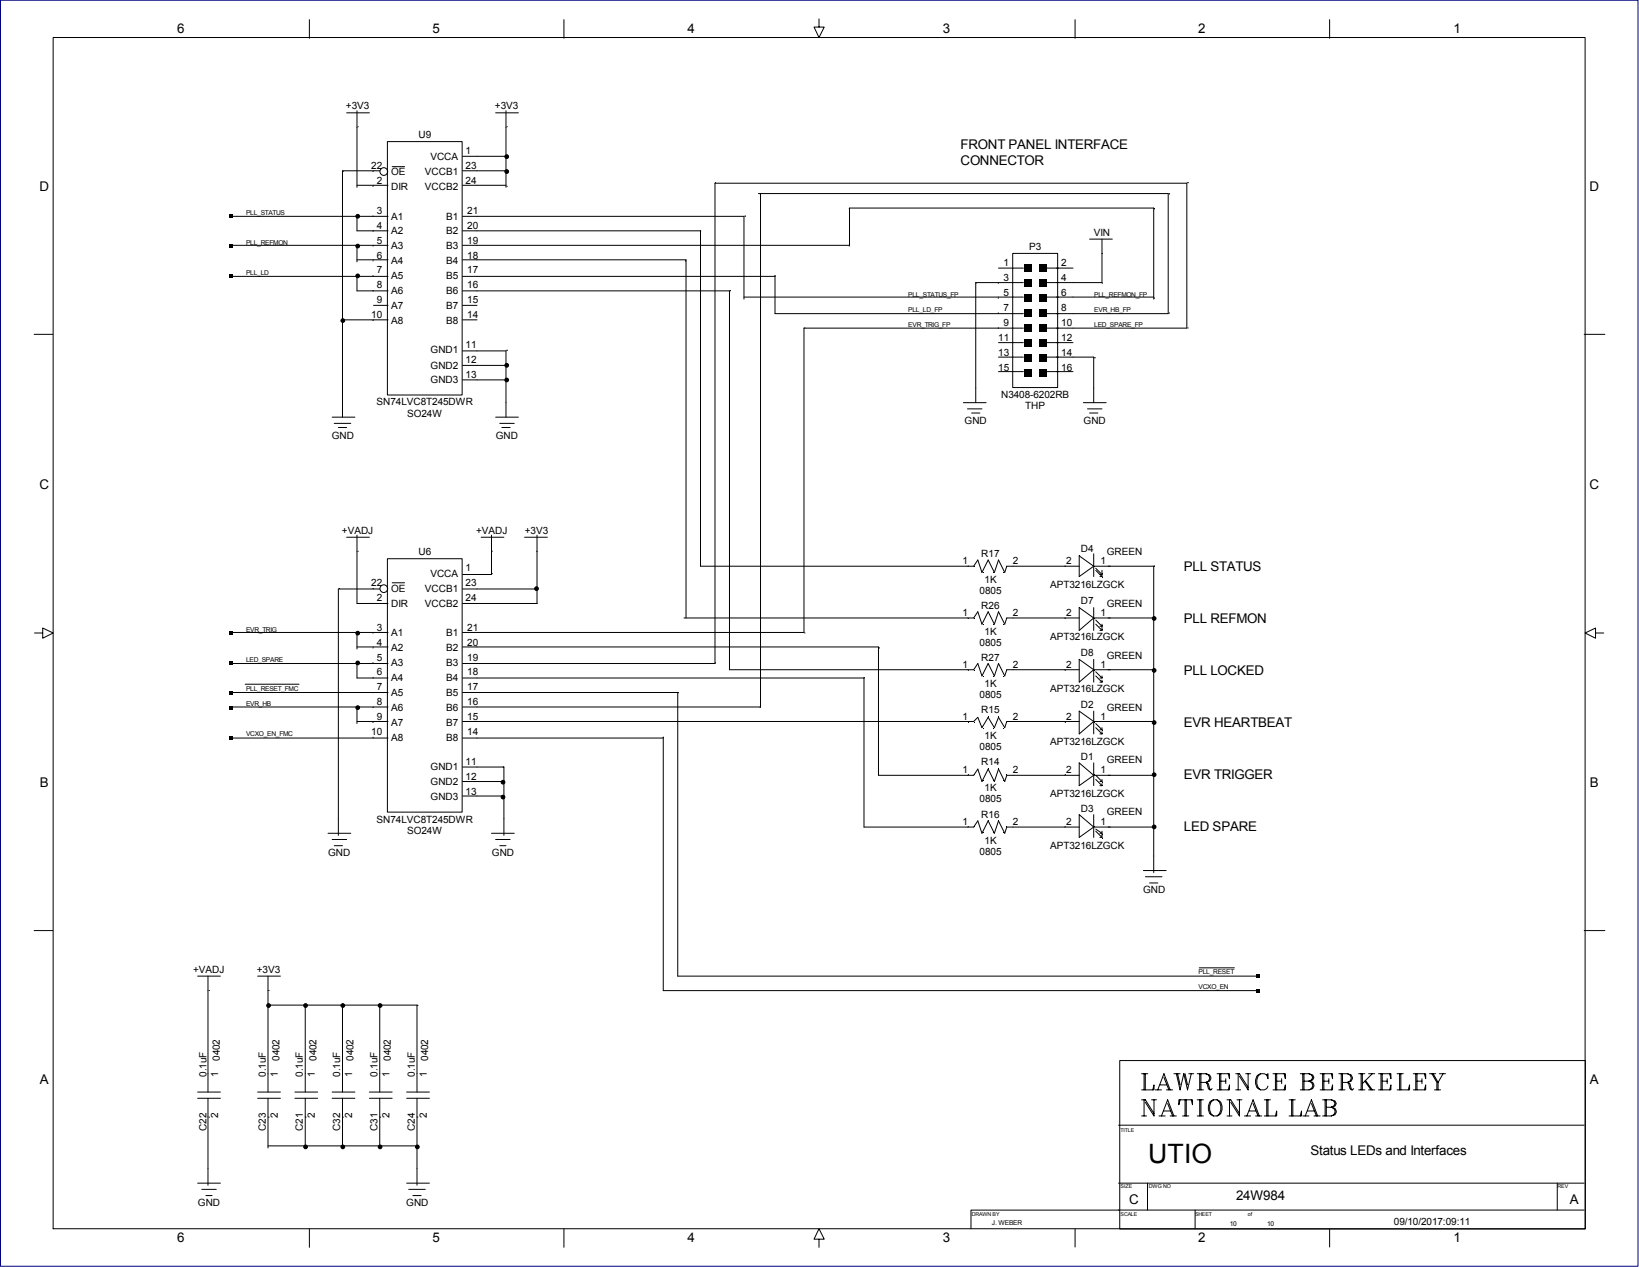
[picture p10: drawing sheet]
<svg xmlns="http://www.w3.org/2000/svg" width="279mm" height="216mm" viewBox="0 0 279 216" stroke-linecap="round" stroke-linejoin="round" font-family="sans-serif">
<path d="M.1 0h279.1v215.8h-279.1z" fill="none" stroke="#000080" stroke-width=".17"/>
<g fill="none" stroke="#000" stroke-width=".17">
<path d="M9.1 6.4h261.1v203h-261.1zM52.7 3.4v3.1M59.1 19.2h3.9M60.9 18.9v13M84.5 19.2h3.9M86.3 18.9v13M96.1 3.4v3.1M139.6 3.2v1.4h.9l-.9 1.8-.8-1.8h.8M183.3 3.4v3.1M226.7 3.4v3.1M39.3 36.9h26.8M60.9 36.9v2.4h5.2"/>
<path d="M60.9 31.6h5.2M64.7 29.1h-6.3v42M66 24.1h12.8v43.2h-12.8zM66.9 28.4h2.1M78.8 36.9h48v14.1M78.8 39.3h40.6v57.2h46.6l.7-1.1 .7 2.1 1.1-2.1 1 2.1 .7-2.1 1.1 2.1 .3-1h12.4M78.8 31.6h7.5M78.8 29.1h7.5M78.8 26.6h7.5M129.3 33h69.8v20.4h-20.8M129.6 33v87.5h-50.8M5.8 57h3.2"/>
<path d="M39.3 41.8h26.8M39.3 47.1h26.8M58.4 54.5h7.7M60.9 44.3h5.2M60.9 47.1v2.5h5.2M60.9 41.8v2.8M63.7 52h2.4M78.8 41.8h66v-6.3h51.9v15.5M78.8 44.3h38.1v61M78.8 47.1h53.3v6.3h42.3M78.8 49.6h45.6v64.5h41.6l.7-1 .7 2.1 1.1-2.1 1 2.1 .7-2.1 1.1 2.1 .3-1.1h12.4M78.8 52h2.5"/>
<path d="M78.8 54.5h2.5M78.8 59.8h7.5v11.3M126.8 50.6h47.6M170.2 45.7h4.2M170.2 58.4h4.2M172.6 43.2h7.7v22.8h-7.7zM174.4 48.2h-8.1v20.4M174.4 55.9h-37.3v51.9h-58.3M178.3 45.7h4.6M178.3 50.6h18.4M178.3 55.9h24v-24.7h-80.4v81.9h-43.1M178.3 58.4h4.6"/>
<path d="M185.7 40.7h3.9M187.9 40.7v7.5h-9.6M270.1 57h3.5M56.6 71.1h3.9M57 72.1h2.8M57.7 72.8h1.4M78.8 62.3h7.5M78.8 64.7h7.5M84.5 71.1h3.9M85.2 72.1h2.5M85.5 72.8h1.5M164.2 68.6h3.9"/>
<path d="M164.9 69.7h2.5M165.6 70.4h1.4M170.2 60.9h4.2M170.2 63.3h4.2M178.3 60.9h8.1v7.7M178.3 63.3h4.6M184.7 68.6h3.9M185.4 69.7h2.5M185.7 70.4h1.4M59.1 91.5h3.9M60.9 91.2v11.6h5.2M66 95.2h12.8v43.2h-12.8z"/>
<path d="M66.9 99.3h2.1M82 91.5h3.9M83.8 91.2v6.7h-5M89.4 91.5h3.9M91.5 91.2v11.6h-12.7M184 94.7l2.4 1.8-2.4 1.7zM186.4 94.4v3.8M186.4 96.5h10.3v52.2M186.8 96.8l1.1 1.1h-.4M186.8 97.2l1.1 1M187.5 98.2h.4M187.9 97.2v1"/>
<path d="M5.9 107.9h1.4v-.9l1.8 .9-1.8 .9v-.9M39.3 107.8h26.8M39.3 113.1h26.8M39.3 118h26.8M41.8 116.6h9.2M60.9 107.8v2.8M60.9 113.1v2.4h5.2M60.9 110.2h5.2M64.7 100.4h-7v41.9M78.8 110.2h71v21.9h16.2l.7-1 .7 2.1 1.1-2.1 1 2.1 .7-2.1 1.1 2.1 .3-1.1h12.4M78.8 115.5h68.5v25.4h18.7l.7-1 .7 2.1 1.1-2.1 1 2.1 .7-2.1 1.1 2.1 .3-1.1h12.4M78.8 118h36.7v48.3h99.2"/>
<path d="M78.8 100.4h12.7M116.6 105.3h49.4l.7-1.1 .7 2.2 1.1-2.2 1 2.2 .7-2.2 1.1 2.2 .3-1.1h12.4M184 103.5l2.4 1.8-2.4 2.1zM184 112.4l2.4 1.7-2.4 2.1zM186.4 103.5v3.9M186.4 112.4v3.8M186.4 105.3h10.3M186.4 114.1h10.3M186.8 106.4l1.1 1M186.8 105.7l1.1 1h-.4M186.8 115.2l1.1 1M186.8 114.5l1.1 1"/>
<path d="M187.5 115.5h.4M187.5 107.4h.4M187.5 116.2h.4M187.9 106.4v1M187.9 115.2v.3M187.9 115.9v.3M272 107.9v-.9l-1.8 .9 1.8 .9v-.9h1.4M39.3 120.5h26.8M39.3 125.8h26.8M60.9 120.5v2.8M60.9 122.9h5.2M78.8 122.9h87.2l.7-.7 .7 1.8 1.1-1.8 1 1.8 .7-1.8 1.1 1.8 .3-1.1h12.4"/>
<path d="M78.8 125.8h34.3v43h101.6M78.8 130.7h7.1v11.6M78.8 133.2h7.1M78.8 135.6h7.1M184 121.2l2.4 1.7-2.4 2.2zM184 130l2.4 2.1-2.4 1.8zM184 138.8l2.4 2.1-2.4 1.8zM186.4 121.2v3.9M186.4 130v3.9M186.4 138.8v3.9M186.4 122.9h10.3M186.4 132.1h10.3"/>
<path d="M186.8 124l1.1 1.1M186.8 123.3l1.1 1.1M186.8 132.8l1.1 1.1M186.8 132.1l1.1 1.1M187.5 133.2h.4M187.5 125.1h.4M187.5 124.4h.4M187.5 133.9h.4M187.9 124v.4M187.9 124.7v.4M187.9 132.8v.4M187.9 133.5v.4"/>
<path d="M5.8 158.6h3.2M55.9 142h3.9M56.6 143.1h2.5M57 144.1h1.4M83.8 142h3.9M84.5 143.1h2.5M85.2 144.1h1.1M186.4 140.9h10.3M186.8 141.3l1.1 .7h-.4M186.8 141.6l1.1 1.1M187.5 142.7h.4M187.9 141.6v1.1"/>
<path d="M194.9 148.3h3.9M195.3 149.4h2.8M196 150.5h1.4M270.1 158.6h3.5M33.7 166.3h3.9M35.5 166.3v19.8M43.9 166.3h3.9M45.7 166.3v19.8M45.7 171.3h25.4v14.8M52 171.3v14.8M58.4 171.3v14.8M64.7 171.3v14.8"/>
<path d="M204.4 164.9h6M33.7 187.1h3.9M33.7 186.1h3.9M35.5 187.1v14.9M43.9 187.1h3.9M43.9 186.1h3.9M45.7 187.1v8.5M45.7 195.3h25.4M50.3 187.1h3.9M50.3 186.1h3.9M52 187.1v8.5M56.6 187.1h3.9"/>
<path d="M56.6 186.1h3.9M58.4 187.1v8.5M63 187.1h3.9M63 186.1h3.9M64.7 187.1v8.5M69.3 187.1h3.9M69.3 186.1h3.9M71.1 187.1v14.9M190.7 191.7h79.4M190.9 180.7h79.4v28.7h-79.4zM194.6 185.7h2.1v-.8l-.2 .8M194.6 183h1.1"/>
<path d="M194.6 190.2h.9M194.6 187.4h.6l1.5 2.3M195 183v2.7M195 187.4v2.8M195.2 183v2.7M196.3 187.4h.8M196.7 187.4v2.8l-1.5-2.4M196.9 185.7h1.1M197.4 185.7l1-2.7 1.1 2.7M197.6 190.2h1M197.8 184.9h1M198 190.2l1.1-2.8 1 2.8"/>
<path d="M198.4 183.6l.9 2.1M198.4 189.3h1.1M198.8 185.7h1.1M199.1 188l.8 2.2M199.5 190.2h1M200.1 183h1.1M200.5 183l.7 2.7 .6-2.7 .6 2.7 .7-2.7M200.7 183l.5 1.9M201.2 187.4l-.2 .9v-.9h2.3v.9l-.2-.9M201.6 190.2h1M202 183l.4 1.9M202 187.4v2.8"/>
<path d="M202.2 187.4v2.8M202.6 183h.9M204.1 183h1.5l.6 .2 .2 .4-.2 .6-.6 .2h-.9M204.1 185.7h1M204.1 190.2h1M204.1 187.4h1M204.5 183v2.7M204.5 187.4v2.8M204.7 183v2.7M204.7 187.4v2.8M205.6 184.4l.4 .3 .2 .8 .2 .2M205.6 184.4l.2 .3 .2 .8 .2 .2h.2l.2-.2"/>
<path d="M205.6 183l.4 .2 .2 .4-.2 .6-.4 .2M206.4 187.6a1.25 1.25 0 0 1 1.5 0 1.25 1.25 0 0 1 .4 1.5 1.17 1.17 0 0 1-1.1 1.1 1.17 1.17 0 0 1-1.2-1.1v-.6l.2-.7zM206.8 187.4a1.76 1.76 0 0 0 0 2.8M207.5 185.7h2.1v-.8l-.2 .8M207.5 183h2.1v.8l-.2-.8M207.5 187.4a1.76 1.76 0 0 1 0 2.8M207.9 183v2.7M208.1 184.2h.9M208.1 183v2.7M209 183.8v.9M209.2 190.2h.8M209.2 187.4h.6l1.5 2.3"/>
<path d="M209.6 187.4v2.8M210.7 183h.6l1.5 2.3M210.7 185.7h.8M210.9 187.4h.8M211.1 183v2.7M211.3 187.4v2.8l-1.5-2.4M212.1 190.2h1.1M212.3 183h.9M212.6 190.2l1-2.8 1.1 2.8M212.8 183v2.7l-1.5-2.3M213 189.3h1M213.6 188l.9 2.2"/>
<path d="M214 190.2h1.1M214.9 183a1.76 1.76 0 0 0 0 2.7M215.5 190.2h2.1v-.9l-.2 .9M215.5 187.4h1.1M215.9 183.2l.3-.2v.8l-.3-.6a1.25 1.25 0 0 0-1.5 0 1.25 1.25 0 0 0-.4 1.5 1.17 1.17 0 0 0 .7 1 1.17 1.17 0 0 0 1.2-.2l.3-.4M215.9 187.4v2.8M216.2 187.4v2.8M217 185.7h2.1v-.8l-.2 .8M217 183h2.1v.8l-.2-.8M217.4 183v2.7M217.6 184.2h.9M217.6 183v2.7"/>
<path d="M218.5 183.8v.9M219.8 190.2h2.1v-.9l-.2 .9M219.8 187.4h1M220.2 187.4v2.8M220.4 187.4v2.8M221.7 183h1.4l.7 .2 .2 .4-.2 .4-.7 .2M222.1 183v2.7M222.1 190.2h1M222.3 184.2h.8l.7 .2 .2 .7-.2 .4-.7 .2h-1.4M222.3 183v2.7M222.5 190.2l1.1-2.8 1 2.8M222.9 189.3h1.1"/>
<path d="M223.1 184.2l.5 .2 .2 .5-.2 .6-.5 .2M223.1 183l.5 .2 .2 .4-.2 .4-.5 .2M223.6 188l.8 2.2M224 190.2h1M225 185.7h2.2v-.8l-.3 .8M225 183h2.2v.8l-.3-.8M225.5 187.4h1.4l.7 .2 .2 .4-.2 .5-.7 .2M225.5 183v2.7M225.7 184.2h.8M225.7 183v2.7M225.9 187.4v2.8M226.1 188.7h.8l.7 .2 .2 .6-.2 .4-.7 .3h-1.4"/>
<path d="M226.1 187.4v2.8M226.5 183.8v.9M226.9 188.7l.5 .2 .2 .4-.2 .6-.5 .3M226.9 187.4l.5 .2 .2 .4-.2 .5-.5 .2M228.2 183h1.5l.6 .2 .2 .4-.2 .6-.6 .2h-.8M228.2 185.7h1.1M228.6 183v2.7M228.9 183v2.7M229.7 184.4l.4 .3 .2 .8 .2 .2M229.7 184.4l.2 .3 .2 .8 .2 .2h.2l.3-.2M229.7 183l.4 .2 .2 .4-.2 .6-.4 .2M231.6 183h1.1"/>
<path d="M231.6 185.7h1.1M232 183v2.7M232.2 183v2.7M232.7 184.2l1 1.5M232.9 184.2l1 1.5M233.3 183h1.1M233.3 185.7h1.1M233.9 183l-1.7 1.7M235 185.7h2.1v-.8l-.2 .8M235 183h2.1v.8l-.2-.8M235.4 183v2.7M235.6 184.2h.9"/>
<path d="M235.6 183v2.7M236.5 183.8v.9M238.2 185.7h2.1v-.8l-.2 .8M238.2 183h1M238.6 183v2.7M238.8 183v2.7M240.9 185.7h2.1v-.8l-.2 .8M240.9 183h2.1v.8l-.2-.8M241.3 183v2.7M241.6 184.2h.8M241.6 183v2.7M242.4 183.8v.9"/>
<path d="M243.7 183h1M244.1 183l.8 1.4v1.3M244.3 183l.9 1.4M244.5 185.7h1.1M245.4 183h1M246 183l-.8 1.4v1.3M33.7 201.6h3.9M34.4 202.7h2.5M35.1 203.7h1.1M52.7 209.4v3.1M69.3 201.6h3.9M69.7 202.7h2.8"/>
<path d="M70.4 203.7h1.4M96.1 209.4v3.1M139.6 211.2h.9l-.9-1.8-.8 1.8h.8v1.4M183.3 209.4v3.1M190.7 201.6h79.4M190.7 206.2h79.4M190.9 206.2h-25.4v3.2M195.6 201.6v4.6M203.7 206.2v3.2M226.7 209.4v3.1M265.5 201.6v4.6"/>
<circle cx="61" cy="36.9" r=".32"/>
<circle cx="65.4" cy="29.2" r=".66"/>
<circle cx="86.4" cy="26.7" r=".32"/>
<circle cx="86.4" cy="29.2" r=".32"/>
<circle cx="58.4" cy="54.6" r=".32"/>
<circle cx="61" cy="47" r=".32"/>
<circle cx="61" cy="41.9" r=".32"/>
<circle cx="86.4" cy="62.3" r=".32"/>
<circle cx="86.4" cy="64.7" r=".32"/>
<circle cx="61" cy="107.9" r=".32"/>
<circle cx="61" cy="113" r=".32"/>
<circle cx="65.4" cy="100.3" r=".66"/>
<circle cx="91.5" cy="100.3" r=".32"/>
<circle cx="196.7" cy="114.2" r=".32"/>
<circle cx="196.7" cy="105.4" r=".32"/>
<circle cx="61" cy="120.6" r=".32"/>
<circle cx="85.7" cy="135.8" r=".32"/>
<circle cx="85.7" cy="133.3" r=".32"/>
<circle cx="196.7" cy="123.1" r=".32"/>
<circle cx="196.7" cy="132" r=".32"/>
<circle cx="196.7" cy="140.9" r=".32"/>
<circle cx="45.8" cy="171.3" r=".32"/>
<circle cx="52.1" cy="171.3" r=".32"/>
<circle cx="58.4" cy="171.3" r=".32"/>
<circle cx="64.8" cy="171.3" r=".32"/>
<circle cx="52.1" cy="195.4" r=".32"/>
<circle cx="58.4" cy="195.4" r=".32"/>
<circle cx="64.8" cy="195.4" r=".32"/>
<circle cx="71.1" cy="195.4" r=".32"/>
</g>
<g fill="#000">
<circle cx="61" cy="36.9" r=".33"/>
<circle cx="86.4" cy="26.7" r=".33"/>
<circle cx="86.4" cy="29.2" r=".33"/>
<circle cx="58.4" cy="54.6" r=".33"/>
<circle cx="61" cy="47" r=".33"/>
<circle cx="61" cy="41.9" r=".33"/>
<circle cx="86.4" cy="64.7" r=".33"/>
<circle cx="86.4" cy="62.3" r=".33"/>
<circle cx="61" cy="113" r=".33"/>
<circle cx="61" cy="107.9" r=".33"/>
<circle cx="91.5" cy="100.3" r=".33"/>
<circle cx="196.7" cy="105.4" r=".33"/>
<circle cx="196.7" cy="114.2" r=".33"/>
<circle cx="61" cy="120.6" r=".33"/>
<circle cx="85.7" cy="133.3" r=".33"/>
<circle cx="85.7" cy="135.8" r=".33"/>
<circle cx="196.7" cy="123.1" r=".33"/>
<circle cx="196.7" cy="132" r=".33"/>
<circle cx="196.7" cy="140.9" r=".33"/>
<circle cx="45.8" cy="171.3" r=".33"/>
<circle cx="52.1" cy="171.3" r=".33"/>
<circle cx="58.4" cy="171.3" r=".33"/>
<circle cx="64.8" cy="171.3" r=".33"/>
<circle cx="52.1" cy="195.4" r=".33"/>
<circle cx="58.4" cy="195.4" r=".33"/>
<circle cx="64.8" cy="195.4" r=".33"/>
<circle cx="71.1" cy="195.4" r=".33"/>
</g>
<g fill="#000">
<path d="M39.1 36.5h.7v.7h-.7zM39.1 41.6h.7v.7h-.7zM39.1 46.7h.7v.6h-.7zM174.5 57.8h1.4v1.3h-1.4zM174.5 55.2h1.4v1.4h-1.4zM174.5 52.7h1.4v1.3h-1.4zM174.5 50.2h1.4v1.3h-1.4zM174.5 47.6h1.4v1.3h-1.4zM174.5 45.1h1.4v1.3h-1.4zM177.1 57.8h1.3v1.3h-1.3zM177.1 55.2h1.3v1.4h-1.3zM177.1 52.7h1.3v1.3h-1.3z"/>
<path d="M177.1 50.2h1.3v1.3h-1.3zM177.1 47.6h1.3v1.3h-1.3zM177.1 45.1h1.3v1.3h-1.3zM174.5 62.9h1.4v1.3h-1.4zM174.5 60.3h1.4v1.3h-1.4zM177.1 62.9h1.3v1.3h-1.3zM177.1 60.3h1.3v1.3h-1.3zM39.1 117.7h.7v.7h-.7zM39.1 107.6h.7v.6h-.7zM39.1 112.6h.7v.7h-.7zM39.1 120.3h.7v.6h-.7zM39.1 125.3h.7v.7h-.7z"/>
<path d="M214.2 165.9h.6v.7h-.6zM214.2 168.5h.6v.7h-.6z"/>
</g>
<text font-size="4.5" x="195.7" y="198.2">UTIO</text>
<g font-size="2.3">
<text x="30.2" y="5.6">6</text>
<text x="73.7" y="5.6">5</text>
<text x="117.2" y="5.6">4</text>
<text x="160.7" y="5.6">3</text>
<text x="204.3" y="5.6">2</text>
<text x="247.8" y="5.6">1</text>
<text x="163.8" y="25.3">FRONT PANEL INTERFACE</text>
<text x="163.8" y="28.1">CONNECTOR</text>
<text x="6.7" y="32.5">D</text>
<text x="270.9" y="32.5">D</text>
<text x="6.7" y="83.3">C</text>
<text x="270.9" y="83.3">C</text>
<text x="201.8" y="97.2">PLL STATUS</text>
<text x="201.8" y="106.1">PLL REFMON</text>
<text x="201.8" y="115">PLL LOCKED</text>
<text x="201.8" y="123.9">EVR HEARTBEAT</text>
<text x="6.8" y="134">B</text>
<text x="201.8" y="132.8">EVR TRIGGER</text>
<text x="271" y="134">B</text>
<text x="201.8" y="141.6">LED SPARE</text>
<text x="6.8" y="184.8">A</text>
<text x="271" y="184.8">A</text>
<text x="223.4" y="196.8">Status LEDs and Interfaces</text>
<text x="192.5" y="205.2">C</text>
<text x="210.7" y="204.4">24W984</text>
<text x="267.6" y="205.2">A</text>
<text x="30.2" y="211.7">6</text>
<text x="73.7" y="211.7">5</text>
<text x="117.2" y="211.7">4</text>
<text x="160.7" y="211.7">3</text>
<text x="204.3" y="211.7">2</text>
<text x="247.8" y="211.7">1</text>
</g>
<g font-size="1.7">
<text x="59" y="18.7">+3V3</text>
<text x="71.3" y="23.4">U9</text>
<text x="84.4" y="18.7">+3V3</text>
<text x="63.3" y="28.8">22</text>
<text x="66.7" y="29.7">OE</text>
<text x="72.4" y="29.7">VCCB1</text>
<text x="73.4" y="27.2">VCCA</text>
<text x="79.4" y="28.8">23</text>
<text x="79.4" y="26.3">1</text>
<text x="64.2" y="31.4">2</text>
<text x="66.7" y="32.3">DIR</text>
<text x="72.4" y="32.3">VCCB2</text>
<text x="79.4" y="31.4">24</text>
<text x="64.2" y="41.5">5</text>
<text x="64.2" y="36.4">3</text>
<text x="64.2" y="39">4</text>
<text x="66.7" y="37.4">A1</text>
<text x="66.7" y="39.9">A2</text>
<text x="76" y="37.4">B1</text>
<text x="76" y="39.9">B2</text>
<text x="79.6" y="39">20</text>
<text x="79.6" y="41.5">19</text>
<text x="79.6" y="36.4">21</text>
<text x="186.5" y="40.2">VIN</text>
<text x="64.2" y="46.6">7</text>
<text x="64.2" y="44.1">6</text>
<text x="66.7" y="42.5">A3</text>
<text x="66.7" y="45">A4</text>
<text x="66.7" y="47.6">A5</text>
<text x="76" y="42.5">B3</text>
<text x="76" y="45">B4</text>
<text x="76" y="47.6">B5</text>
<text x="79.6" y="46.6">17</text>
<text x="79.6" y="44.1">18</text>
<text x="171.1" y="47.9">3</text>
<text x="171.1" y="45.4">1</text>
<text x="175.4" y="42.6">P3</text>
<text x="180.9" y="47.9">4</text>
<text x="180.9" y="45.4">2</text>
<text x="64.2" y="51.7">9</text>
<text x="64.2" y="49.1">8</text>
<text x="66.7" y="50.1">A6</text>
<text x="66.7" y="52.6">A7</text>
<text x="76" y="50.1">B6</text>
<text x="76" y="52.6">B7</text>
<text x="79.6" y="51.7">15</text>
<text x="79.6" y="49.1">16</text>
<text x="171.1" y="50.4">5</text>
<text x="171.1" y="53">7</text>
<text x="180.9" y="53">8</text>
<text x="180.9" y="50.4">6</text>
<text x="63.3" y="54.2">10</text>
<text x="66.7" y="55.1">A8</text>
<text x="76" y="55.1">B8</text>
<text x="79.4" y="59.3">11</text>
<text x="79.6" y="54.2">14</text>
<text x="170.2" y="58.1">11</text>
<text x="171.1" y="55.5">9</text>
<text x="180.9" y="55.5">10</text>
<text x="180.9" y="58.1">12</text>
<text x="73.4" y="60.2">GND1</text>
<text x="73.4" y="62.8">GND2</text>
<text x="73.4" y="65.3">GND3</text>
<text x="79.4" y="61.8">12</text>
<text x="79.4" y="64.3">13</text>
<text x="170.2" y="63.2">15</text>
<text x="170.2" y="60.6">13</text>
<text x="180.9" y="63.2">16</text>
<text x="180.9" y="60.6">14</text>
<text x="64.2" y="69.1">SN74LVC8T245DWR</text>
<text x="69.4" y="71">SO24W</text>
<text x="170.7" y="67.8">N3408-6202RB</text>
<text x="174.8" y="69.8">THP</text>
<text x="56.6" y="74.8">GND</text>
<text x="84.5" y="74.8">GND</text>
<text x="164.4" y="72.3">GND</text>
<text x="184.7" y="72.3">GND</text>
<text x="58.3" y="91">+VADJ</text>
<text x="71.3" y="94.5">U6</text>
<text x="81.2" y="91">+VADJ</text>
<text x="89.5" y="91">+3V3</text>
<text x="167.3" y="94.9">R17</text>
<text x="184.3" y="94">D4</text>
<text x="188.7" y="94.5">GREEN</text>
<text x="63.3" y="99.9">22</text>
<text x="66.7" y="100.9">OE</text>
<text x="72.4" y="100.9">VCCB1</text>
<text x="73.4" y="98.3">VCCA</text>
<text x="79.4" y="99.9">23</text>
<text x="79.4" y="97.4">1</text>
<text x="164.1" y="96.2">1</text>
<text x="167" y="101.3">0805</text>
<text x="167.8" y="99.3">1K</text>
<text x="172.7" y="96.2">2</text>
<text x="179" y="100.2">APT3216LZGCK</text>
<text x="181.8" y="96.2">2</text>
<text x="187.6" y="96.2">1</text>
<text x="64.2" y="102.4">2</text>
<text x="64.2" y="107.5">3</text>
<text x="66.7" y="103.4">DIR</text>
<text x="72.4" y="103.4">VCCB2</text>
<text x="79.4" y="102.4">24</text>
<text x="79.6" y="107.5">21</text>
<text x="164.1" y="105">1</text>
<text x="167.3" y="103.7">R26</text>
<text x="172.7" y="105">2</text>
<text x="181.8" y="105">2</text>
<text x="184.3" y="102.9">D7</text>
<text x="187.6" y="105">1</text>
<text x="188.7" y="103.4">GREEN</text>
<text x="64.2" y="112.6">5</text>
<text x="64.2" y="110">4</text>
<text x="66.7" y="108.4">A1</text>
<text x="66.7" y="111">A2</text>
<text x="66.7" y="113.5">A3</text>
<text x="76" y="108.4">B1</text>
<text x="76" y="111">B2</text>
<text x="76" y="113.5">B3</text>
<text x="79.6" y="112.6">19</text>
<text x="79.6" y="110">20</text>
<text x="164.1" y="113.9">1</text>
<text x="167" y="110.1">0805</text>
<text x="167.3" y="112.6">R27</text>
<text x="167.8" y="108.2">1K</text>
<text x="172.7" y="113.9">2</text>
<text x="179" y="109">APT3216LZGCK</text>
<text x="181.8" y="113.9">2</text>
<text x="184.3" y="111.8">D8</text>
<text x="187.6" y="113.9">1</text>
<text x="188.7" y="112.2">GREEN</text>
<text x="64.2" y="117.6">7</text>
<text x="64.2" y="115.1">6</text>
<text x="66.7" y="116">A4</text>
<text x="66.7" y="118.6">A5</text>
<text x="76" y="116">B4</text>
<text x="76" y="118.6">B5</text>
<text x="79.6" y="117.6">17</text>
<text x="79.6" y="115.1">18</text>
<text x="167" y="118.9">0805</text>
<text x="167.8" y="117.1">1K</text>
<text x="179" y="118">APT3216LZGCK</text>
<text x="63.3" y="125.3">10</text>
<text x="64.2" y="122.7">9</text>
<text x="64.2" y="120.2">8</text>
<text x="66.7" y="121.1">A6</text>
<text x="66.7" y="123.7">A7</text>
<text x="76" y="121.1">B6</text>
<text x="76" y="123.7">B7</text>
<text x="79.6" y="122.7">15</text>
<text x="79.6" y="125.3">14</text>
<text x="79.6" y="120.2">16</text>
<text x="164.1" y="122.8">1</text>
<text x="167.3" y="121.5">R15</text>
<text x="167.8" y="125.9">1K</text>
<text x="172.7" y="122.8">2</text>
<text x="181.8" y="122.8">2</text>
<text x="184.3" y="120.6">D2</text>
<text x="187.6" y="122.8">1</text>
<text x="188.7" y="121.1">GREEN</text>
<text x="66.7" y="126.2">A8</text>
<text x="73.4" y="131.3">GND1</text>
<text x="76" y="126.2">B8</text>
<text x="79.4" y="130.3">11</text>
<text x="164.1" y="131.7">1</text>
<text x="167" y="127.8">0805</text>
<text x="167.3" y="130.4">R14</text>
<text x="172.7" y="131.7">2</text>
<text x="179" y="126.9">APT3216LZGCK</text>
<text x="181.8" y="131.7">2</text>
<text x="184.3" y="129.5">D1</text>
<text x="187.6" y="131.7">1</text>
<text x="188.7" y="130">GREEN</text>
<text x="73.4" y="133.8">GND2</text>
<text x="73.4" y="136.3">GND3</text>
<text x="79.4" y="132.9">12</text>
<text x="79.4" y="135.4">13</text>
<text x="167" y="136.7">0805</text>
<text x="167.8" y="134.8">1K</text>
<text x="179" y="135.8">APT3216LZGCK</text>
<text x="64.2" y="140.2">SN74LVC8T245DWR</text>
<text x="69.4" y="142.1">SO24W</text>
<text x="164.1" y="140.6">1</text>
<text x="167.3" y="139.3">R16</text>
<text x="167.8" y="143.8">1K</text>
<text x="172.7" y="140.6">2</text>
<text x="181.8" y="140.6">2</text>
<text x="184.3" y="138.4">D3</text>
<text x="187.6" y="140.6">1</text>
<text x="188.7" y="138.9">GREEN</text>
<text x="55.9" y="145.9">GND</text>
<text x="83.9" y="145.9">GND</text>
<text x="167" y="145.7">0805</text>
<text x="179" y="144.6">APT3216LZGCK</text>
<text x="194.9" y="152.2">GND</text>
<text x="32.9" y="165.8">+VADJ</text>
<text x="43.8" y="165.8">+3V3</text>
<text x="35.2" y="183.5" transform="rotate(-90 35.2 183.5)">0.1uF</text>
<text x="37.2" y="183.5" transform="rotate(-90 37.2 183.5)">1</text>
<text x="37.5" y="180.8" transform="rotate(-90 37.5 180.8)">0402</text>
<text x="45.3" y="183.5" transform="rotate(-90 45.3 183.5)">0.1uF</text>
<text x="47.4" y="183.5" transform="rotate(-90 47.4 183.5)">1</text>
<text x="47.6" y="180.8" transform="rotate(-90 47.6 180.8)">0402</text>
<text x="51.7" y="183.5" transform="rotate(-90 51.7 183.5)">0.1uF</text>
<text x="53.7" y="183.5" transform="rotate(-90 53.7 183.5)">1</text>
<text x="53.9" y="180.8" transform="rotate(-90 53.9 180.8)">0402</text>
<text x="58" y="183.5" transform="rotate(-90 58 183.5)">0.1uF</text>
<text x="60" y="183.5" transform="rotate(-90 60 183.5)">1</text>
<text x="60.3" y="180.8" transform="rotate(-90 60.3 180.8)">0402</text>
<text x="64.4" y="183.5" transform="rotate(-90 64.4 183.5)">0.1uF</text>
<text x="66.4" y="183.5" transform="rotate(-90 66.4 183.5)">1</text>
<text x="66.6" y="180.8" transform="rotate(-90 66.6 180.8)">0402</text>
<text x="70.7" y="183.5" transform="rotate(-90 70.7 183.5)">0.1uF</text>
<text x="72.7" y="183.5" transform="rotate(-90 72.7 183.5)">1</text>
<text x="73" y="180.8" transform="rotate(-90 73 180.8)">0402</text>
<text x="37.2" y="190.5" transform="rotate(-90 37.2 190.5)">2</text>
<text x="47.4" y="190.5" transform="rotate(-90 47.4 190.5)">2</text>
<text x="53.7" y="190.5" transform="rotate(-90 53.7 190.5)">2</text>
<text x="60" y="190.5" transform="rotate(-90 60 190.5)">2</text>
<text x="66.4" y="190.5" transform="rotate(-90 66.4 190.5)">2</text>
<text x="72.7" y="190.5" transform="rotate(-90 72.7 190.5)">2</text>
<text x="35.2" y="192.7" transform="rotate(-90 35.2 192.7)">C22</text>
<text x="45.3" y="192.7" transform="rotate(-90 45.3 192.7)">C23</text>
<text x="51.7" y="192.7" transform="rotate(-90 51.7 192.7)">C21</text>
<text x="58" y="192.7" transform="rotate(-90 58 192.7)">C32</text>
<text x="64.4" y="192.7" transform="rotate(-90 64.4 192.7)">C31</text>
<text x="70.7" y="192.7" transform="rotate(-90 70.7 192.7)">C24</text>
<text x="33.7" y="205.5">GND</text>
<text x="69.3" y="205.5">GND</text>
<text x="237.6" y="208.7">09/10/2017:09:11</text>
</g>
<g font-size="1.1">
<text x="41.9" y="36.6">PLL_STATUS</text>
<text x="41.9" y="41.7">PLL_REFMON</text>
<text x="41.9" y="46.8">PLL_LD</text>
<text x="154.8" y="50.6">PLL_STATUS_FP</text>
<text x="154.8" y="53.1">PLL_LD_FP</text>
<text x="186.5" y="50.6">PLL_REFMON_FP</text>
<text x="186.5" y="53.1">EVR_HB_FP</text>
<text x="154.8" y="55.7">EVR_TRIG_FP</text>
<text x="186.5" y="55.7">LED_SPARE_FP</text>
<text x="41.9" y="107.7">EVR_TRIG</text>
<text x="41.9" y="112.7">LED_SPARE</text>
<text x="41.9" y="117.8">PLL_RESET_FMC</text>
<text x="41.9" y="120.4">EVR_HB</text>
<text x="41.9" y="125.4">VCXO_EN_FMC</text>
<text x="204.3" y="166">PLL_RESET</text>
<text x="204.3" y="168.6">VCXO_EN</text>
<text x="169.1" y="208.7">J. WEBER</text>
<text x="209.7" y="208.9">10</text>
<text x="216" y="208.9">10</text>
</g>
<g font-size=".9">
<text x="191" y="192.8">TITLE</text>
<text x="191" y="202.4">SIZE</text>
<text x="195.8" y="202.4">DWG NO</text>
<text x="265.5" y="202.4">REV</text>
<text x="165.7" y="207.1">DRAWN BY</text>
<text x="191" y="207.1">SCALE</text>
<text x="203.7" y="207.1">SHEET</text>
<text x="212.7" y="207.3">of</text>
</g>
</svg>
